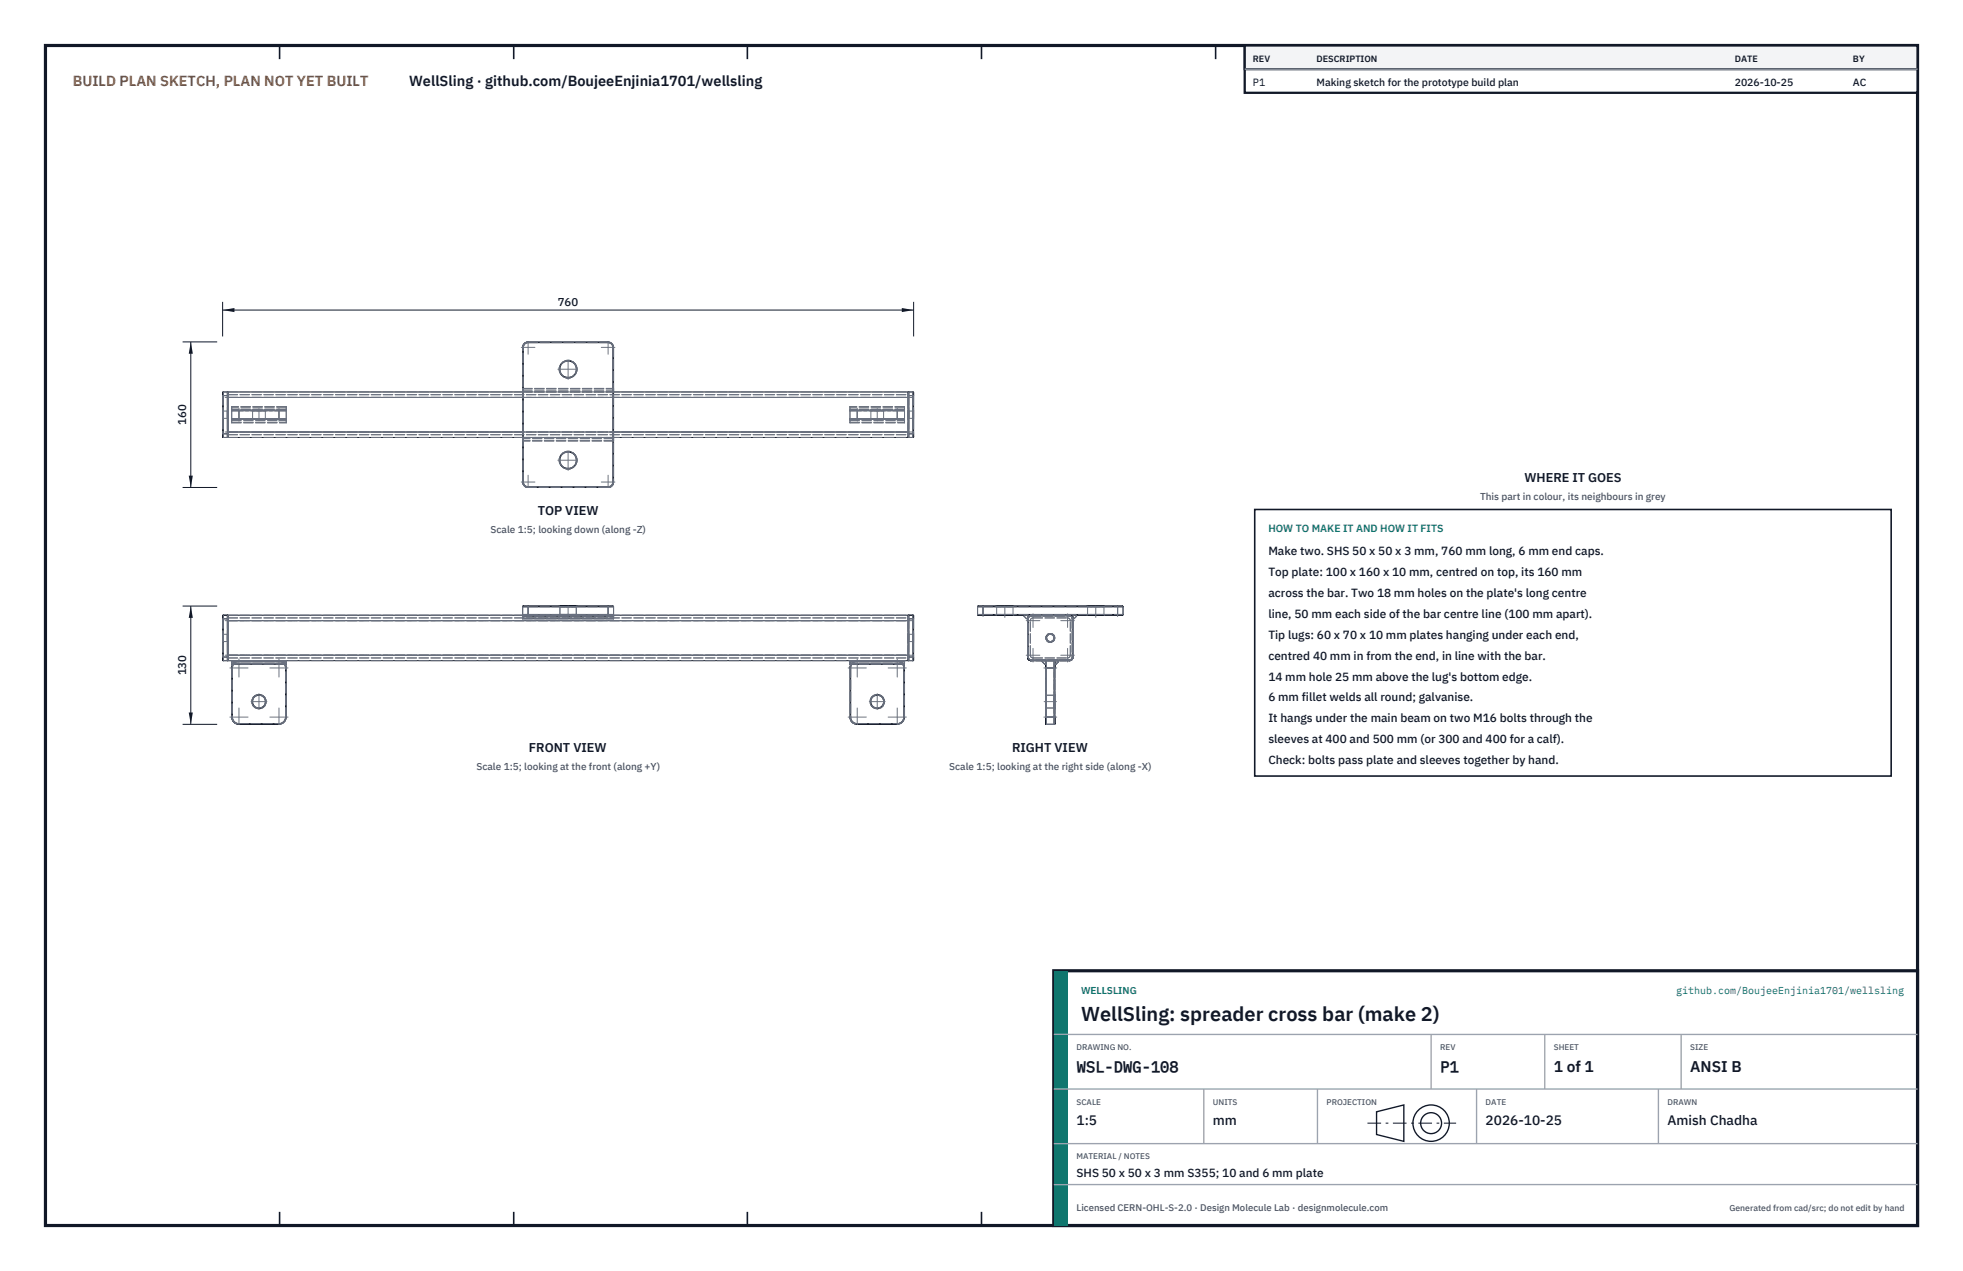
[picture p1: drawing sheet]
<svg xmlns="http://www.w3.org/2000/svg" width="432mm" height="279mm" viewBox="0 0 432 279" stroke-linecap="round" stroke-linejoin="round" font-family="sans-serif">
<path d="M10 10h411.8v259.4h-411.8z" fill="none" stroke="#111827" stroke-width=".7" stroke-linecap="butt"/>
<g fill="none" stroke="#111827" stroke-width=".35">
<path d="M61.5 10v3M113 10v3M164.4 10v3M215.9 10v3M267.4 10v3M318.9 10v3M370.3 10v3M61.5 266.4v3M113 266.4v3M164.4 266.4v3M215.9 266.4v3M267.4 266.4v3"/>
<path d="M318.9 266.4v3M370.3 266.4v3"/>
</g>
<g fill="none" stroke="#111727" stroke-width=".22">
<path d="M115 76.4h.1M115 76.4v29.6M115.1 76.4v29.6M116.2 75.2a1.2 1.2 0 0 0-1.2 1.2M116.2 75.3l-.8 .3-.3 .8M116.2 75.2v.1M116.2 75.2h17.6M116.2 75.3h17.6M133.8 75.2a1.2 1.2 0 0 1 1.2 1.2M133.8 75.3l.7 .3 .3 .8M133.8 75.2v.1M134.8 76.4h.2"/>
<path d="M134.8 76.4v29.6M135 76.4v29.6M49 96l.1 .2M49 86.3v.7h1.2M49 86.3v9.7M49.1 95.4h-.1v.6M49.1 86.2l-.1 .1M49.1 95.4v.8M49.1 86.2v9.2M49.1 96.2h.9M49.1 86.2h.9M49.1 95.4h.9"/>
<path d="M50 95.4h.2v.7l-.2 .1M50 86.2l.2 .1M50 95.4v.8M50 86.2v9.2M50.2 95h64.8M50.2 87.4h64.8M115 86.2h-64.8v10h64.8M135 86.2h64.8v10h-64.8M135 95h64.8M135 87.4h64.8M199.9 95.4h-.1v.6l.1 .2M199.9 86.2l-.1 .1"/>
<path d="M199.9 95.4v.8M199.9 86.2v9.2M199.9 96.2h.9M199.9 86.2h.9M199.9 95.4h.9M200.8 95.4h.2v.6M200.8 86.2l.2 .1M200.8 95.4v.8M200.8 86.2v9.2M201 96l-.2 .2M201 86.3v.7h-1.2M201 86.3v9.7"/>
<path d="M115 106a1.2 1.2 0 0 0 1.2 1.2M115 106h.1M115.1 106l.3 .7 .8 .3M116.2 107v.2M116.2 107.2h17.6M116.2 107h17.6M133.8 107v.2M134.8 106l-.3 .7-.7 .3M134.8 106h.2M135 106a1.2 1.2 0 0 1-1.2 1.2M49 135.4v.6h1.2M49 135.4v9.7"/>
<path d="M49.1 135.2l-.1 .2M49.1 135.2h.9M49.1 135.2v9.2M50 135.2l.2 .2M50 135.2v9.2M50.2 135.2h149.6v10h-149.6zM50.2 136.4h149.6M115 135.1l.1 .1M115 136h.1M115 135.2v.3M115 133.4v1.7M115 135.5v.5"/>
<path d="M115 135.1h20M115 133.4h20M115 136h20M115 135.5h20M115.1 133.2l-.1 .2M115.1 133.2h1.1v2M115.1 133.2h19.7M134.8 133.2h-1v2h1l.2-.1M134.8 133.2l.2 .2M135 136h.1M135 135.2v.3M135 133.4v1.7"/>
<path d="M135 135.5v.5M199.9 135.2l-.1 .2M199.9 135.2h.9M199.9 135.2v9.2M200.8 135.2l.2 .2M200.8 135.2v9.2M201 135.4v.6h-1.2M201 135.4v9.7M215 135.1l.2 .1M215 135.1h32M215 133.4h32M215 133.4v1.7"/>
<path d="M215.2 133.2h1v2h-1M215.2 133.2l-.2 .2M215.2 135.2h31.7M215.2 133.2h31.7M225.4 135.2l-.1 .3 .6 .5 .1-.1v-.5l-.1-.2M226 136h.2M226 136v8.4M226.2 136v8.4M226.8 135.4v-.2a.77 .77 0 0 0-.8 .8M226.8 135.4l-.4 .2-.2 .4M226.8 135.4h8.4M235.2 135.4v-.2a.8 .8 0 0 1 .8 .8"/>
<path d="M235.2 135.4l.5 .2 .2 .4M235.9 136h.1M235.9 136v8.4M236 136v8.4M236.2 135.2l-.2 .2v.5l.2 .1 .6-.5-.1-.3M246.9 133.2h-1.1v2h1.1M246.9 133.2l.1 .2M247 135.1l-.1 .1M247 133.4v1.7M49 145.1l.1 .1M49.1 144.4h-.1v.7M49.1 144.4v.8"/>
<path d="M49.1 145.2h.9M49.1 144.4h.9M50 144.4h.2v.7l-.2 .1M50 144.4v.8M50.2 144h149.6M51 157.6a1.6 1.6 0 0 0 1.6 1.6M51 145.2v.3M51 146h.1M51 146.8h.1M51 157.6h.1M51 145.5v.5M51 146.8v10.8"/>
<path d="M51 145.5h12M51.1 157.6a1.44 1.44 0 0 0 1.5 1.5M51.1 146.8v10.8M51.2 146l-.2 .8M51.4 146l-.3 .8M52.6 159.1v.1M52.6 159.2h8.8M52.6 159.1h8.8M61.4 159.1v.1M62.6 146l.2 .8M62.7 146l.3 .8M62.8 157.6a1.44 1.44 0 0 1-1.4 1.5"/>
<path d="M62.8 146.8h.2M62.8 157.6h.2M62.8 146.8v10.8M63 157.6a1.6 1.6 0 0 1-1.6 1.6M63 145.2v.3M63 146h.1M63 145.5v.5M63 146.8v10.8M63 146h-12M187 157.6a1.6 1.6 0 0 0 1.6 1.6M187 145.2v.3M187 146h.1"/>
<path d="M187 146.8h.1M187 157.6h.1M187 145.5v.5M187 146.8v10.8M187 145.5h12M187 146h12M187.1 157.6a1.44 1.44 0 0 0 1.5 1.5M187.1 146.8v10.8M187.2 146l-.2 .8M187.4 146l-.3 .8M188.6 159.1v.1M188.6 159.2h8.8"/>
<path d="M188.6 159.1h8.8M197.4 159.1v.1M198.6 146l.2 .8M198.7 146l.3 .8M198.8 157.6a1.44 1.44 0 0 1-1.4 1.5M198.8 146.8h.2M198.8 157.6h.2M198.8 146.8v10.8M199 157.6a1.6 1.6 0 0 1-1.6 1.6M199 145.2v.3M199 146h.1M199 145.5v.5"/>
<path d="M199 146.8v10.8M199.9 144.4h-.1v.7l.1 .1M199.9 144.4v.8M199.9 145.2h.9M199.9 144.4h.9M200.8 144.4h.2v.7M200.8 144.4v.8M201 145.1l-.2 .1M226 144.4a.8 .8 0 0 0 .8 .8M226 144.4h.2M226.2 144.4a.64 .64 0 0 0 .6 .7M226.8 145.1v.1"/>
<path d="M226.8 145.2h8.4M226.8 145.1h8.4M229.4 145.2l-.1 .3 .6 .5 .1-.1M229.9 145.2l.1 .2M230 145.4l.2-.2v14M230 145.4v13.7l.2 .1M230 146.8h2M230 157.6h2M230.2 159.2h1.7M232 145.4l-.1-.2v14M232 145.4v13.7l-.1 .1M232.2 145.2l-.2 .2"/>
<path d="M232.7 145.2l.1 .2-.5 .6-.3-.1M235.2 145.1v.1M235.9 144.4a.64 .64 0 0 1-.7 .7M235.9 144.4h.1M236 144.4l-.2 .6-.6 .2"/>
<circle cx="125" cy="81.2" r="1.81"/>
<circle cx="125" cy="81.2" r="1.96"/>
<circle cx="125" cy="101.2" r="1.81"/>
<circle cx="125" cy="101.2" r="1.96"/>
<circle cx="57" cy="154.2" r="1.57"/>
<circle cx="57" cy="154.2" r="1.41"/>
<circle cx="193" cy="154.2" r="1.57"/>
<circle cx="193" cy="154.2" r="1.41"/>
<circle cx="231" cy="140.2" r=".97"/>
<circle cx="231" cy="140.2" r=".81"/>
</g>
<g fill="none" stroke="#6a7180" stroke-width=".22" stroke-dasharray="2.1 .5">
<path d="M115 76.4a1.2 1.2 0 0 1 1.2-1.2M115 76.4h.1M115.1 76.4l.3-.8 .8-.3M116.2 75.2h17.6M116.2 75.3h17.6M116.2 75.2v.1M133.8 75.2a1.2 1.2 0 0 1 1.2 1.2M133.8 75.3l.7 .3 .3 .8M133.8 75.2v.1M134.8 76.4v29.6M135 76.4v29.6M135 76.4h-.2"/>
<path d="M49 87v8.4M49 90.2v1.9M49 92.1v-1.9M49.1 96.2h.9M49.1 86.2h.9M49.1 90.4l-.1-.2M49.1 90.4h.9M49.1 92l-.1 .1M49.1 95.4h.9M49.1 95.4v.8M49.1 87v8.4M49.1 87h.9"/>
<path d="M49.1 95.4h-.1M49.1 87h-.1M49.1 86.2v.8M49.1 90.4v1.6M49.1 92v-1.6M50 90.4l.2-.2M50 92l.2 .1M50 92h-.9M50 95.4v.8M50 87v8.4M50 95.4h.2M50 87h.2"/>
<path d="M50 86.2v.8M50 90.4v1.6M50 92v-1.6M50.2 96.2h149.6M50.2 95v1.2M50.2 95v-7.6M50.2 86.2h149.6M50.2 86.2v1.2M50.2 95.6h149.6M50.2 95v.6M50.2 86.8h149.6M50.2 86.8v.6"/>
<path d="M50.2 87.4v-.6M50.2 95.6v-.6M50.2 95.4v.6M50.2 87v8.4M50.2 95.4v-8.4M50.2 86.3v.7M50.2 90.2v1.9M50.2 92.1v-1.9M50.2 95h149.6M50.2 87.4h149.6M51 92v-1.7M51 92l.1 .2"/>
<path d="M51 90.3l.1-.1M51 90v-.5M51 90v.2M51 89.5v-.1M51 89.4h.1M51 89.4v.5M51 89.9v.3M51 92.3v.5M51 92.3v-.1M51 92.8v.2M51 93v-.1M51 92.9v-.5"/>
<path d="M51 92.4v-.2M51 92.2h12M51 93h12M51 92h1.6M51 90.3h1.6M51 92.3h12M51 92.8h12M51 92.9h12M51 92.4h12M51.1 92.2h1.5M51.1 90.2h1.5M52.6 92.2h-1.5"/>
<path d="M52.6 90.2h-1.5M52.6 92.2h8.8M52.6 90.2h8.8M52.6 92v-1.7M52.6 92h-1.6M52.6 90.3h-1.6M52.6 92v.2M52.6 90.3v-.1M52.6 92h8.8M52.6 90.3h8.8M55.4 92.2h3.1M55.4 90.2h3.1"/>
<path d="M55.6 92l-.2 .2M55.6 90.3l-.2-.1M55.6 90.3v1.7M55.6 92h2.8M55.6 90.3h2.8M58.4 92l.1 .2M58.4 90.3l.1-.1M58.4 92v-1.7M58.4 92h-2.8M58.4 90.3h-2.8M58.5 92.2h-3.1M58.5 90.2h-3.1"/>
<path d="M61.4 92.2h-8.8M61.4 92.2h1.4M61.4 90.2h-8.8M61.4 90.2h1.4M61.4 92h-8.8M61.4 90.3h-8.8M61.4 92v-1.7M61.4 92v.2M61.4 90.3v-.1M61.4 92h1.6M61.4 90.3h1.6M62.8 92.2h-1.4"/>
<path d="M62.8 90.2h-1.4M63 92v-1.7M63 92l-.2 .2M63 90.3l-.2-.1M63 90v-.5M63 90v.2M63 89.5v-.1M63 89.4h.1M63 89.4v.5M63 89.9v.3M63 90.2h-12M63 92.3v.5"/>
<path d="M63 92.3v-.1M63 92.8v.2M63 93v-.1M63 92.9v-.5M63 92.4v-.2M63 89.4h-12M63 92h-1.6M63 90.3h-1.6M63 90h-12M63 89.5h-12M63 89.9h-12M115 96.2h20"/>
<path d="M115 86.2h20M115 96.2v.1M115 96.2v.2M115 96.8v-.5M115 96.4v.5M115 96.9v.1M115 97v-.2M115 86.2v-.2M115 86.2v-.3M115 85.5v.5M115 85.9v-.5M115 85.4h.1"/>
<path d="M115 85.4v.1M115 85.4h20M115 95h20M115 87.4h20M115 86h20M115 85.9h20M115 85.5h20M135 96.2h-20M135 96.2v.1M135 96.2v.2M135 96.8v-.5M135 96.4v.5"/>
<path d="M135 96.9v.1M135 97v-.2M135 86.2v-.2M135 86.2v-.3M135 85.5v.5M135 85.9v-.5M135 85.4h.1M135 85.4v.1M135 97h-20M135 96.3h-20M135 96.4h-20M135 96.8h-20"/>
<path d="M135 96.9h-20M187 92v-1.7M187 92l.1 .2M187 90.3l.1-.1M187 90v-.5M187 90v.2M187 89.5v-.1M187 89.4h.1M187 89.4v.5M187 89.9v.3M187 92.3v.5M187 92.3v-.1"/>
<path d="M187 92.8v.2M187 93v-.1M187 92.9v-.5M187 92.4v-.2M187 92.2h12M187 93h12M187 92h1.6M187 90.3h1.6M187 92.3h12M187 92.8h12M187 92.9h12M187 92.4h12"/>
<path d="M187.1 92.2h1.5M187.1 90.2h1.5M188.6 92.2h-1.5M188.6 90.2h-1.5M188.6 92.2h8.8M188.6 90.2h8.8M188.6 92v-1.7M188.6 92h-1.6M188.6 90.3h-1.6M188.6 92v.2M188.6 90.3v-.1M188.6 92h8.8"/>
<path d="M188.6 90.3h8.8M191.4 92.2h3.1M191.4 90.2h3.1M191.6 92l-.2 .2M191.6 90.3l-.2-.1M191.6 90.3v1.7M191.6 92h2.8M191.6 90.3h2.8M194.4 92l.1 .2M194.4 90.3l.1-.1M194.4 92v-1.7M194.4 92h-2.8"/>
<path d="M194.4 90.3h-2.8M194.5 92.2h-3.1M194.5 90.2h-3.1M197.4 92.2h-8.8M197.4 92.2h1.4M197.4 90.2h-8.8M197.4 90.2h1.4M197.4 92h-8.8M197.4 90.3h-8.8M197.4 92v-1.7M197.4 92v.2M197.4 90.3v-.1"/>
<path d="M197.4 92h1.6M197.4 90.3h1.6M198.8 92.2h-1.4M198.8 90.2h-1.4M199 92v-1.7M199 92l-.2 .2M199 90.3l-.2-.1M199 90v-.5M199 90v.2M199 89.5v-.1M199 89.4h.1M199 89.4v.5"/>
<path d="M199 89.9v.3M199 90.2h-12M199 92.3v.5M199 92.3v-.1M199 92.8v.2M199 93v-.1M199 92.9v-.5M199 92.4v-.2M199 89.4h-12M199 92h-1.6M199 90.3h-1.6M199 90h-12"/>
<path d="M199 89.5h-12M199 89.9h-12M199.8 95v1.2M199.8 95v-7.6M199.8 86.2v1.2M199.8 95v.6M199.8 86.8v.6M199.8 87.4v-.6M199.8 95.6v-.6M199.8 95.4v.6M199.8 87v8.4M199.8 95.4v-8.4"/>
<path d="M199.8 86.3v.7M199.8 90.2v1.9M199.8 92.1v-1.9M199.9 96.2h.9M199.9 86.2h.9M199.9 90.4l-.1-.2M199.9 90.4h.9M199.9 92l-.1 .1M199.9 95.4h.9M199.9 95.4v.8M199.9 87v8.4M199.9 87h.9"/>
<path d="M199.9 95.4h-.1M199.9 87h-.1M199.9 86.2v.8M199.9 90.4v1.6M199.9 92v-1.6M200.8 90.4l.2-.2M200.8 92l.2 .1M200.8 92h-.9M200.8 95.4v.8M200.8 87v8.4M200.8 95.4h.2M200.8 87h.2"/>
<path d="M200.8 86.2v.8M200.8 90.4v1.6M200.8 92v-1.6M201 87v8.4M201 90.2v1.9M201 92.1v-1.9M115 106v-29.6M115 106h.1M115.1 106v-29.6M116.2 107.2a1.2 1.2 0 0 1-1.2-1.2M116.2 107.2v-.2M116.2 107l-.8-.3-.3-.7"/>
<path d="M133.8 107.2h-17.6M133.8 107h-17.6M133.8 107.2v-.2M134.8 106l-.3 .7-.7 .3M135 106a1.2 1.2 0 0 1-1.2 1.2M135 106h-.2M49 136v8.4M49 139.3v1.9M49.1 139.4l-.1-.1M49.1 135.2v.8M49.1 136h-.1M49.1 136v8.4"/>
<path d="M49.1 139.4v1.6M49.1 136h.9M50 139.4l.2-.1M50 139.4h-.9M50 135.2v.8M50 136h.2M50 136v8.4M50 139.4v1.6M50.2 135.2h149.6M50.2 135.2v1.2M50.2 135.8h149.6M50.2 135.8v.6"/>
<path d="M50.2 136.4v-.6M50.2 135.4v.6M50.2 136v8.4M50.2 139.3v1.9M50.2 136.4h149.6M115 135.2h20M115 135.1v-1.7M115 135.4v.5M115 135.4v-.2M115 135.9v.1M115 136h.1M115 136v-.5"/>
<path d="M115 135.5v-.3M115 136h20M115 135.1h1.2M115 133.4h1.2M115 135.4h20M115 135.9h20M115 135.5h20M115.1 135.2h1.1M116.2 135.2h17.6M116.2 135.1v-1.7M116.2 135.1v.1M116.2 133.4v-.2"/>
<path d="M116.2 135.1h17.6M116.2 133.4h17.6M123 135.2h3.9M123.2 135.1l-.2 .1M123.2 133.4l-.2-.2M123.2 133.4v1.7M123.2 135.1h3.6M123.2 133.4h3.6M126.8 135.1l.1 .1M126.8 133.4l.1-.2M126.8 135.1v-1.7M126.8 135.1h-3.6"/>
<path d="M126.8 133.4h-3.6M126.9 135.2h-3.9M133.8 135.2h1M133.8 135.1v-1.7M133.8 135.1v.1M133.8 135.1h1.2M133.8 133.4v-.2M133.8 133.4h1.2M135 135.1v-1.7M135 135.4v.5M135 135.4v-.2M135 135.9v.1"/>
<path d="M135 135.2h-20M135 136h.1M135 136v-.5M135 135.5v-.3M135 135.4h-20M135 135.9h-20M199.8 135.2v1.2M199.8 135.8v.6M199.8 136.4v-.6M199.8 135.4v.6M199.8 136v8.4M199.8 139.3v1.9"/>
<path d="M199.9 139.4l-.1-.1M199.9 135.2v.8M199.9 136h-.1M199.9 136v8.4M199.9 139.4v1.6M199.9 136h.9M200.8 139.4l.2-.1M200.8 139.4h-.9M200.8 135.2v.8M200.8 136h.2M200.8 136v8.4M200.8 139.4v1.6"/>
<path d="M201 136v8.4M201 139.3v1.9M215 135.1v-1.7M215 135.1h1.2M215 133.4h1.2M216.2 135.1v-1.7M216.2 135.1h29.6M216.2 133.4h29.6M216.2 135.1v.1M216.2 133.4v-.2M219.2 135.1l-.1 .1M219.2 133.4l-.1-.2"/>
<path d="M219.2 133.4v1.7M219.2 135.1h1.8M219.2 133.4h1.8M221 135.1h1.8M221 133.4h1.8M222.8 135.1l.2 .1M222.8 133.4l.2-.2M222.8 133.4v1.7M222.8 135.1h-3.6M222.8 133.4h-3.6M225.3 135.5l.1-.3M225.4 135.2h.5"/>
<path d="M225.8 136l-.5-.5M226 136.4a1.2 1.2 0 0 1 1.2-1.2M226 136l.3-.5 .5-.3M226 135.4v.5M226 135.4l-.1-.2M226 135.9l-.2 .1M226 136h.2M226.2 136l.2-.4 .4-.2M226.6 136.4a.6 .6 0 0 1 .6-.6M226.8 135.2h8.4M226.8 135.4h8.4M226.8 135.2v.2"/>
<path d="M227.2 135.2h7.6M227.2 135.8h7.6M234.8 135.2a1.2 1.2 0 0 1 1.2 1.2M234.8 135.8a.6 .6 0 0 1 .6 .6M235.2 135.2h-8.4M235.2 135.4l.5 .2 .2 .4M235.2 135.2v.2M235.9 136v8.4M236 136v8.4M236 135.4v.5M236 135.4l.2-.2M236 135.9l.3 .1"/>
<path d="M236 136h-.1M236.3 136l.5-.5M236.7 135.2h-.5M236.8 135.5l-.1-.3M239.2 135.1l-.1 .1M239.2 133.4l-.1-.2M239.2 133.4v1.7M239.2 135.1h1.8M239.2 133.4h1.8M241 135.1h1.8M241 133.4h1.8M242.8 135.1l.2 .1"/>
<path d="M242.8 133.4l.2-.2M242.8 133.4v1.7M242.8 135.1h-3.6M242.8 133.4h-3.6M245.8 135.1v-1.7M245.8 135.1v.1M245.8 133.4v-.2M245.8 135.1h1.2M245.8 133.4h1.2M247 135.1v-1.7M49 140.2v-.9M49 141.2v-1"/>
<path d="M49.1 145.2h.9M49.1 141l-.1 .2M49.1 144.4h.9M49.1 144.4v.8M49.1 144.4h-.1M49.1 140.2v-.8M49.1 141v-.8M50 141l.2 .2M50 141h-.9M50 144.4v.8M50 144.4h.2M50 140.2v-.8"/>
<path d="M50 141v-.8M50.2 145.2h149.6M50.2 144v1.2M50.2 144v-7.6M50.2 144.6h149.6M50.2 144.6v-.6M50.2 144v.6M50.2 144.4v-8.4M50.2 144.4v.7M50.2 140.2v-.9M50.2 141.2v-1M50.2 144h149.6"/>
<path d="M51 146.8v10.8M51 157.6a1.6 1.6 0 0 0 1.6 1.6M51 145.2v.2M51 145.2v.3M51 145.9v-.5M51 145.5v.5M51 146h.1M51 146v-.1M51 145.2h12M51 146.8h.1M51 157.6h.1M51 145.4h12"/>
<path d="M51 145.9h12M51.1 146.8v10.8M51.1 157.6a1.44 1.44 0 0 0 1.5 1.5M52.6 145.2a1.6 1.6 0 0 0-1.4 .8M52.6 145.2a1.6 1.6 0 0 0-1.6 1.6M52.6 145.2v.2M52.6 145.4a1.44 1.44 0 0 0-1.2 .6M52.6 145.4a1.44 1.44 0 0 0-1.5 1.4M52.6 159.1h8.8M52.6 159.2v-.1M61.4 145.2h-8.8M61.4 159.2a1.6 1.6 0 0 0 1.6-1.6"/>
<path d="M61.4 145.4h-8.8M61.4 159.1a1.44 1.44 0 0 0 1.4-1.5M61.4 145.2v.2M61.4 159.2v-.1M62.6 146a1.44 1.44 0 0 0-1.2-.6M62.7 146a1.6 1.6 0 0 0-1.3-.8M62.7 146h-11.5M62.8 146.8a1.44 1.44 0 0 0-1.4-1.4M62.8 157.6v-10.8M63 146.8a1.6 1.6 0 0 0-1.6-1.6M63 157.6v-10.8M63 145.2h-12"/>
<path d="M63 145.2v.2M63 145.2v.3M63 145.9v-.5M63 145.5v.5M63 146h.1M63 146v-.1M63 146.8h-.2M63 157.6h-.2M63 145.4h-12M63 145.5h-12M63 145.9h-12M63 146h-12"/>
<path d="M187 146.8v10.8M187 157.6a1.6 1.6 0 0 0 1.6 1.6M187 145.2v.2M187 145.2v.3M187 145.9v-.5M187 145.5v.5M187 146h.1M187 146v-.1M187 145.2h12M187 146.8h.1M187 157.6h.1M187 145.4h12"/>
<path d="M187 145.9h12M187.1 146.8v10.8M187.1 157.6a1.44 1.44 0 0 0 1.5 1.5M188.6 145.2a1.6 1.6 0 0 0-1.4 .8M188.6 145.2a1.6 1.6 0 0 0-1.6 1.6M188.6 145.2v.2M188.6 145.4a1.44 1.44 0 0 0-1.2 .6M188.6 145.4a1.44 1.44 0 0 0-1.5 1.4M188.6 159.1h8.8M188.6 159.2v-.1M197.4 145.2h-8.8M197.4 159.2a1.6 1.6 0 0 0 1.6-1.6"/>
<path d="M197.4 145.4h-8.8M197.4 159.1a1.44 1.44 0 0 0 1.4-1.5M197.4 145.2v.2M197.4 159.2v-.1M198.6 146a1.44 1.44 0 0 0-1.2-.6M198.7 146a1.6 1.6 0 0 0-1.3-.8M198.8 146.8a1.44 1.44 0 0 0-1.4-1.4M198.8 157.6v-10.8M199 146.8a1.6 1.6 0 0 0-1.6-1.6M199 157.6v-10.8M199 145.2h-12M199 145.2v.2"/>
<path d="M199 145.2v.3M199 145.9v-.5M199 145.5v.5M199 146h.1M199 146v-.1M199 146h-12M199 146.8h-.2M199 157.6h-.2M199 145.4h-12M199 145.5h-12M199 145.9h-12M199.8 144v1.2"/>
<path d="M199.8 144v-7.6M199.8 144.6v-.6M199.8 144v.6M199.8 144.4v-8.4M199.8 144.4v.7M199.8 140.2v-.9M199.8 141.2v-1M199.9 145.2h.9M199.9 141l-.1 .2M199.9 144.4h.9M199.9 144.4v.8M199.9 144.4h-.1"/>
<path d="M199.9 140.2v-.8M199.9 141v-.8M200.8 141l.2 .2M200.8 141h-.9M200.8 144.4v.8M200.8 144.4h.2M200.8 140.2v-.8M200.8 141v-.8M201 140.2v-.9M201 141.2v-1M226 144v-7.6M226 144.4v-8.4"/>
<path d="M226 144.4h.2M226.2 144.4v-8.4M226.6 144v-7.6M226.8 145.2v-.1M226.8 145.1a.64 .64 0 0 1-.6-.7M227.2 145.2a1.2 1.2 0 0 1-1.2-1.2M227.2 145.2h7.6M227.2 144.6a.6 .6 0 0 1-.6-.6M227.2 144.6h7.6M229.3 145.5l.5 .5M229.4 145.2l-.1 .3M229.8 146l.2-.1"/>
<path d="M229.9 145.2h-.5M229.9 145.2l.1 .2M230 146.8v10.8M230 157.6v-10.8M230 154.2v1.6M230 155.8v-3.1M230 152.7v1.5M230 145.9v-.5M230.2 145.2h1.7M230.2 159.2h1.7M230.2 155.6l-.2 .2M230.2 152.8l-.2-.1"/>
<path d="M230.2 146.8h1.7M230.2 146.8v10.8M230.2 157.6h1.7M230.2 145.2v1.6M230.2 146.8h-.2M230.2 157.6h-.2M230.2 157.6v1.6M230.2 146.8v-1.6M230.2 159.2v-1.6M230.2 157.6v-10.8M230.2 154.2v1.4M230.2 155.6v-2.8"/>
<path d="M230.2 152.8v1.4M231.9 155.6l.1 .2M231.9 152.8l.1-.1M231.9 152.8h-1.7M231.9 155.6h-1.7M231.9 146.8v10.8M231.9 145.2v1.6M231.9 146.8h.1M231.9 157.6h.1M231.9 157.6v1.6M231.9 146.8v-1.6M231.9 159.2v-1.6"/>
<path d="M231.9 157.6v-10.8M231.9 154.2v1.4M231.9 155.6v-2.8M231.9 152.8v1.4M232 146.8v10.8M232 157.6v-10.8M232 154.2v1.6M232 155.8v-3.1M232 152.7v1.5M232 145.9v-.5M232.2 145.2h.5M232.2 145.2l-.2 .2"/>
<path d="M232.3 146l-.3-.1M232.7 145.2l.1 .3M232.8 145.5l-.5 .5M235.2 145.2h-8.4M235.2 145.1h-8.4M235.2 145.2v-.1M235.4 144a.6 .6 0 0 1-.6 .6M235.4 144v-7.6M235.9 144.4a.64 .64 0 0 1-.7 .7M236 144a1.2 1.2 0 0 1-1.2 1.2M236 144v-7.6M236 144.4l-.2 .6-.6 .2"/>
<path d="M236 144.4h-.1"/>
<circle cx="125" cy="81.2" r="1.81"/>
<circle cx="125" cy="81.2" r="1.96"/>
<circle cx="125" cy="101.2" r="1.81"/>
<circle cx="125" cy="101.2" r="1.96"/>
<circle cx="57" cy="154.2" r="1.57"/>
<circle cx="57" cy="154.2" r="1.41"/>
<circle cx="193" cy="154.2" r="1.57"/>
<circle cx="193" cy="154.2" r="1.41"/>
<circle cx="231" cy="140.2" r=".97"/>
<circle cx="231" cy="140.2" r=".81"/>
</g>
<g fill="none" stroke="#6a7180" stroke-width=".22" stroke-dasharray="4.2 .5 0 .5">
<path d="M114.7 76.4h3M116.2 77.9v-2.7M132.3 76.4h3M133.8 77.9v-2.7M52.6 89.7v2.9M57 89.8v2.7M61.4 89.7v2.9M122.7 81.2h4.5M125 83.4v-4.5M188.6 89.7v2.9M193 89.8v2.7M197.4 89.7v2.9"/>
<path d="M201 95h-152M201 87.4h-152M114.7 106h3M116.2 107.2v-2.7M122.7 101.2h4.5M125 103.4v-4.5M132.3 106h3M133.8 107.2v-2.7M116.2 133.2v2.3M125 133.2v2.5M133.8 133.2v2.3M201 136.4h-152"/>
<path d="M216.2 133.2v2.3M221 133.2v2.5M225.7 136.4h3M227.2 137.9v-3M233.3 136.4h3M234.8 137.9v-3M241 133.2v2.5M245.8 133.2v2.3M50.6 157.6h4M50.6 146.8h4M52.6 159.2v-3.6M52.6 148.8v-4"/>
<path d="M55.2 154.2h3.5M57 156v-3.5M59.4 157.6h4M59.4 146.8h4M61.4 159.2v-3.6M61.4 148.8v-4M186.6 157.6h4M186.6 146.8h4M188.6 159.2v-3.6M188.6 148.8v-4M191.2 154.2h3.5M193 156v-3.5"/>
<path d="M195.4 157.6h4M195.4 146.8h4M197.4 159.2v-3.6M197.4 148.8v-4M201 144h-152M225.7 144h3M227.2 145.5v-3M232.4 154.2h-2.7M232.5 157.6h-2.9M232.5 146.8h-2.9M233.3 144h3M234.8 145.5v-3"/>
</g>
<path d="M49 66.4v7.6M49 68.2h152M201 66.4v7.6" fill="none" stroke="#111827" stroke-width=".22"/>
<path d="M49 68.2l2.6-.5v.9zM198.4 67.7v.9l2.6-.4z" fill="#111827"/>
<path d="M40.2 75.2h7.6M42 75.2v32M40.2 107.2h7.6" fill="none" stroke="#111827" stroke-width=".22"/>
<path d="M42 75.2l-.5 2.6h.9zM41.5 104.6h.9l-.4 2.6z" fill="#111827"/>
<path d="M40.2 133.2h7.6M42 133.2v26M40.2 159.2h7.6" fill="none" stroke="#111827" stroke-width=".22"/>
<path d="M42 133.2l-.5 2.6h.9zM41.5 156.6h.9l-.4 2.6z" fill="#111827"/>
<path d="M276 112h140v58.6h-140z" fill="#fff" stroke="#111827" stroke-width=".35"/>
<path d="M273.8 10h148v10.4h-148z" fill="#fff" stroke="#111827" stroke-width=".5"/>
<path d="M273.8 10h148v5.2h-148z" fill="#f3f4f6" stroke="#111827" stroke-width=".5"/>
<path d="M273.8 15.2h148" fill="none" stroke="#9ca3af" stroke-width=".3"/>
<path d="M231.8 213.4h190v56h-190z" fill="#fff" stroke="#111827" stroke-width=".7" stroke-linecap="butt"/>
<path d="M231.8 213.4h3v56h-3z" fill="#0f766e"/>
<path d="M231.8 227.4h190M231.8 239.4h190M264.8 239.4v12M289.8 239.4v12M314.8 227.4v12M324.8 239.4v12M339.8 227.4v12M364.8 239.4v12M369.8 227.4v12M231.8 251.4h190M231.8 260.4h190" fill="none" stroke="#9ca3af" stroke-width=".3"/>
<g fill="none" stroke="#111827" stroke-width=".3">
<path d="M302.8 244.4l6-1.5v8l-6-1.5z"/>
<circle cx="314.8" cy="246.9" r="4"/>
<circle cx="314.8" cy="246.9" r="2.3"/>
</g>
<path d="M300.8 246.9h19.5" fill="none" stroke="#111827" stroke-width=".22" stroke-dasharray="3 1 .6 1" stroke-linecap="butt"/>
<text font-size="4.4" fill="#111827" x="237.8" y="224.4">WellSling: spreader cross bar (make 2)</text>
<g font-size="3.4" fill="#111827">
<text x="236.8" y="235.6">WSL-DWG-108</text>
<text x="316.8" y="235.6">P1</text>
<text x="341.8" y="235.6">1 of 1</text>
<text x="371.8" y="235.6">ANSI B</text>
</g>
<text font-size="3.2" fill="#b45309" x="16" y="19">BUILD PLAN SKETCH, PLAN NOT YET BUILT</text>
<text font-size="3.2" fill="#111827" x="90" y="19">WellSling · github.com/BoujeeEnjinia1701/wellsling</text>
<g font-size="3" fill="#111827">
<text x="236.8" y="247.2">1:5</text>
<text x="266.8" y="247.2">mm</text>
<text x="326.8" y="247.2">2026-10-25</text>
<text x="366.8" y="247.2">Amish Chadha</text>
</g>
<g font-size="2.8" fill="#111827">
<text x="335.3" y="106">WHERE IT GOES</text>
<text x="118.3" y="113.2">TOP VIEW</text>
<text x="116.4" y="165.3">FRONT VIEW</text>
<text x="222.6" y="165.3">RIGHT VIEW</text>
</g>
<g font-size="2.6" fill="#111827">
<text x="279" y="122">Make two. SHS 50 x 50 x 3 mm, 760 mm long, 6 mm end caps.</text>
<text x="279" y="126.6">Top plate: 100 x 160 x 10 mm, centred on top, its 160 mm</text>
<text x="279" y="131.2">across the bar. Two 18 mm holes on the plate's long centre</text>
<text x="279" y="135.8">line, 50 mm each side of the bar centre line (100 mm apart).</text>
<text x="279" y="140.4">Tip lugs: 60 x 70 x 10 mm plates hanging under each end,</text>
<text x="279" y="145">centred 40 mm in from the end, in line with the bar.</text>
<text x="279" y="149.6">14 mm hole 25 mm above the lug's bottom edge.</text>
<text x="279" y="154.2">6 mm fillet welds all round; galvanise.</text>
<text x="279" y="158.8">It hangs under the main beam on two M16 bolts through the</text>
<text x="279" y="163.4">sleeves at 400 and 500 mm (or 300 and 400 for a calf).</text>
<text x="279" y="168">Check: bolts pass plate and sleeves together by hand.</text>
<text x="236.8" y="258.8">SHS 50 x 50 x 3 mm S355; 10 and 6 mm plate</text>
</g>
<g font-size="2.5" fill="#111827">
<text x="122.7" y="67.2">760</text>
<text x="41" y="93.4" transform="rotate(-90 41 93.4)">160</text>
<text x="41" y="148.5" transform="rotate(-90 41 148.5)">130</text>
</g>
<g font-size="2.3" fill="#111827">
<text x="275.6" y="18.8">P1</text>
<text x="289.6" y="18.8">Making sketch for the prototype build plan</text>
<text x="381.6" y="18.8">2026-10-25</text>
<text x="407.6" y="18.8">AC</text>
</g>
<text font-size="2.3" fill="#0f766e" x="279" y="117">HOW TO MAKE IT AND HOW IT FITS</text>
<g font-size="2.2" fill="#4b5563">
<text x="325.6" y="110">This part in colour, its neighbours in grey</text>
<text x="107.9" y="117.2">Scale 1:5; looking down (along -Z)</text>
<text x="104.8" y="169.3">Scale 1:5; looking at the front (along +Y)</text>
<text x="208.8" y="169.3">Scale 1:5; looking at the right side (along -X)</text>
</g>
<g font-size="2.2" fill="#0f766e">
<text x="237.8" y="218.4">WELLSLING</text>
<text x="368.7" y="218.4">github.com/BoujeeEnjinia1701/wellsling</text>
</g>
<text font-size="2.1" fill="#4b5563" x="236.8" y="266.2">Licensed CERN-OHL-S-2.0 · Design Molecule Lab · designmolecule.com</text>
<g font-size="2" fill="#111827">
<text x="275.6" y="13.6">REV</text>
<text x="289.6" y="13.6">DESCRIPTION</text>
<text x="381.6" y="13.6">DATE</text>
<text x="407.6" y="13.6">BY</text>
</g>
<text font-size="1.9" fill="#4b5563" x="380.4" y="266.2">Generated from cad/src; do not edit by hand</text>
<g font-size="1.8" fill="#4b5563">
<text x="236.8" y="230.8">DRAWING NO.</text>
<text x="316.8" y="230.8">REV</text>
<text x="341.8" y="230.8">SHEET</text>
<text x="371.8" y="230.8">SIZE</text>
<text x="236.8" y="242.8">SCALE</text>
<text x="266.8" y="242.8">UNITS</text>
<text x="291.8" y="242.8">PROJECTION</text>
<text x="326.8" y="242.8">DATE</text>
<text x="366.8" y="242.8">DRAWN</text>
<text x="236.8" y="254.8">MATERIAL / NOTES</text>
</g>
</svg>
